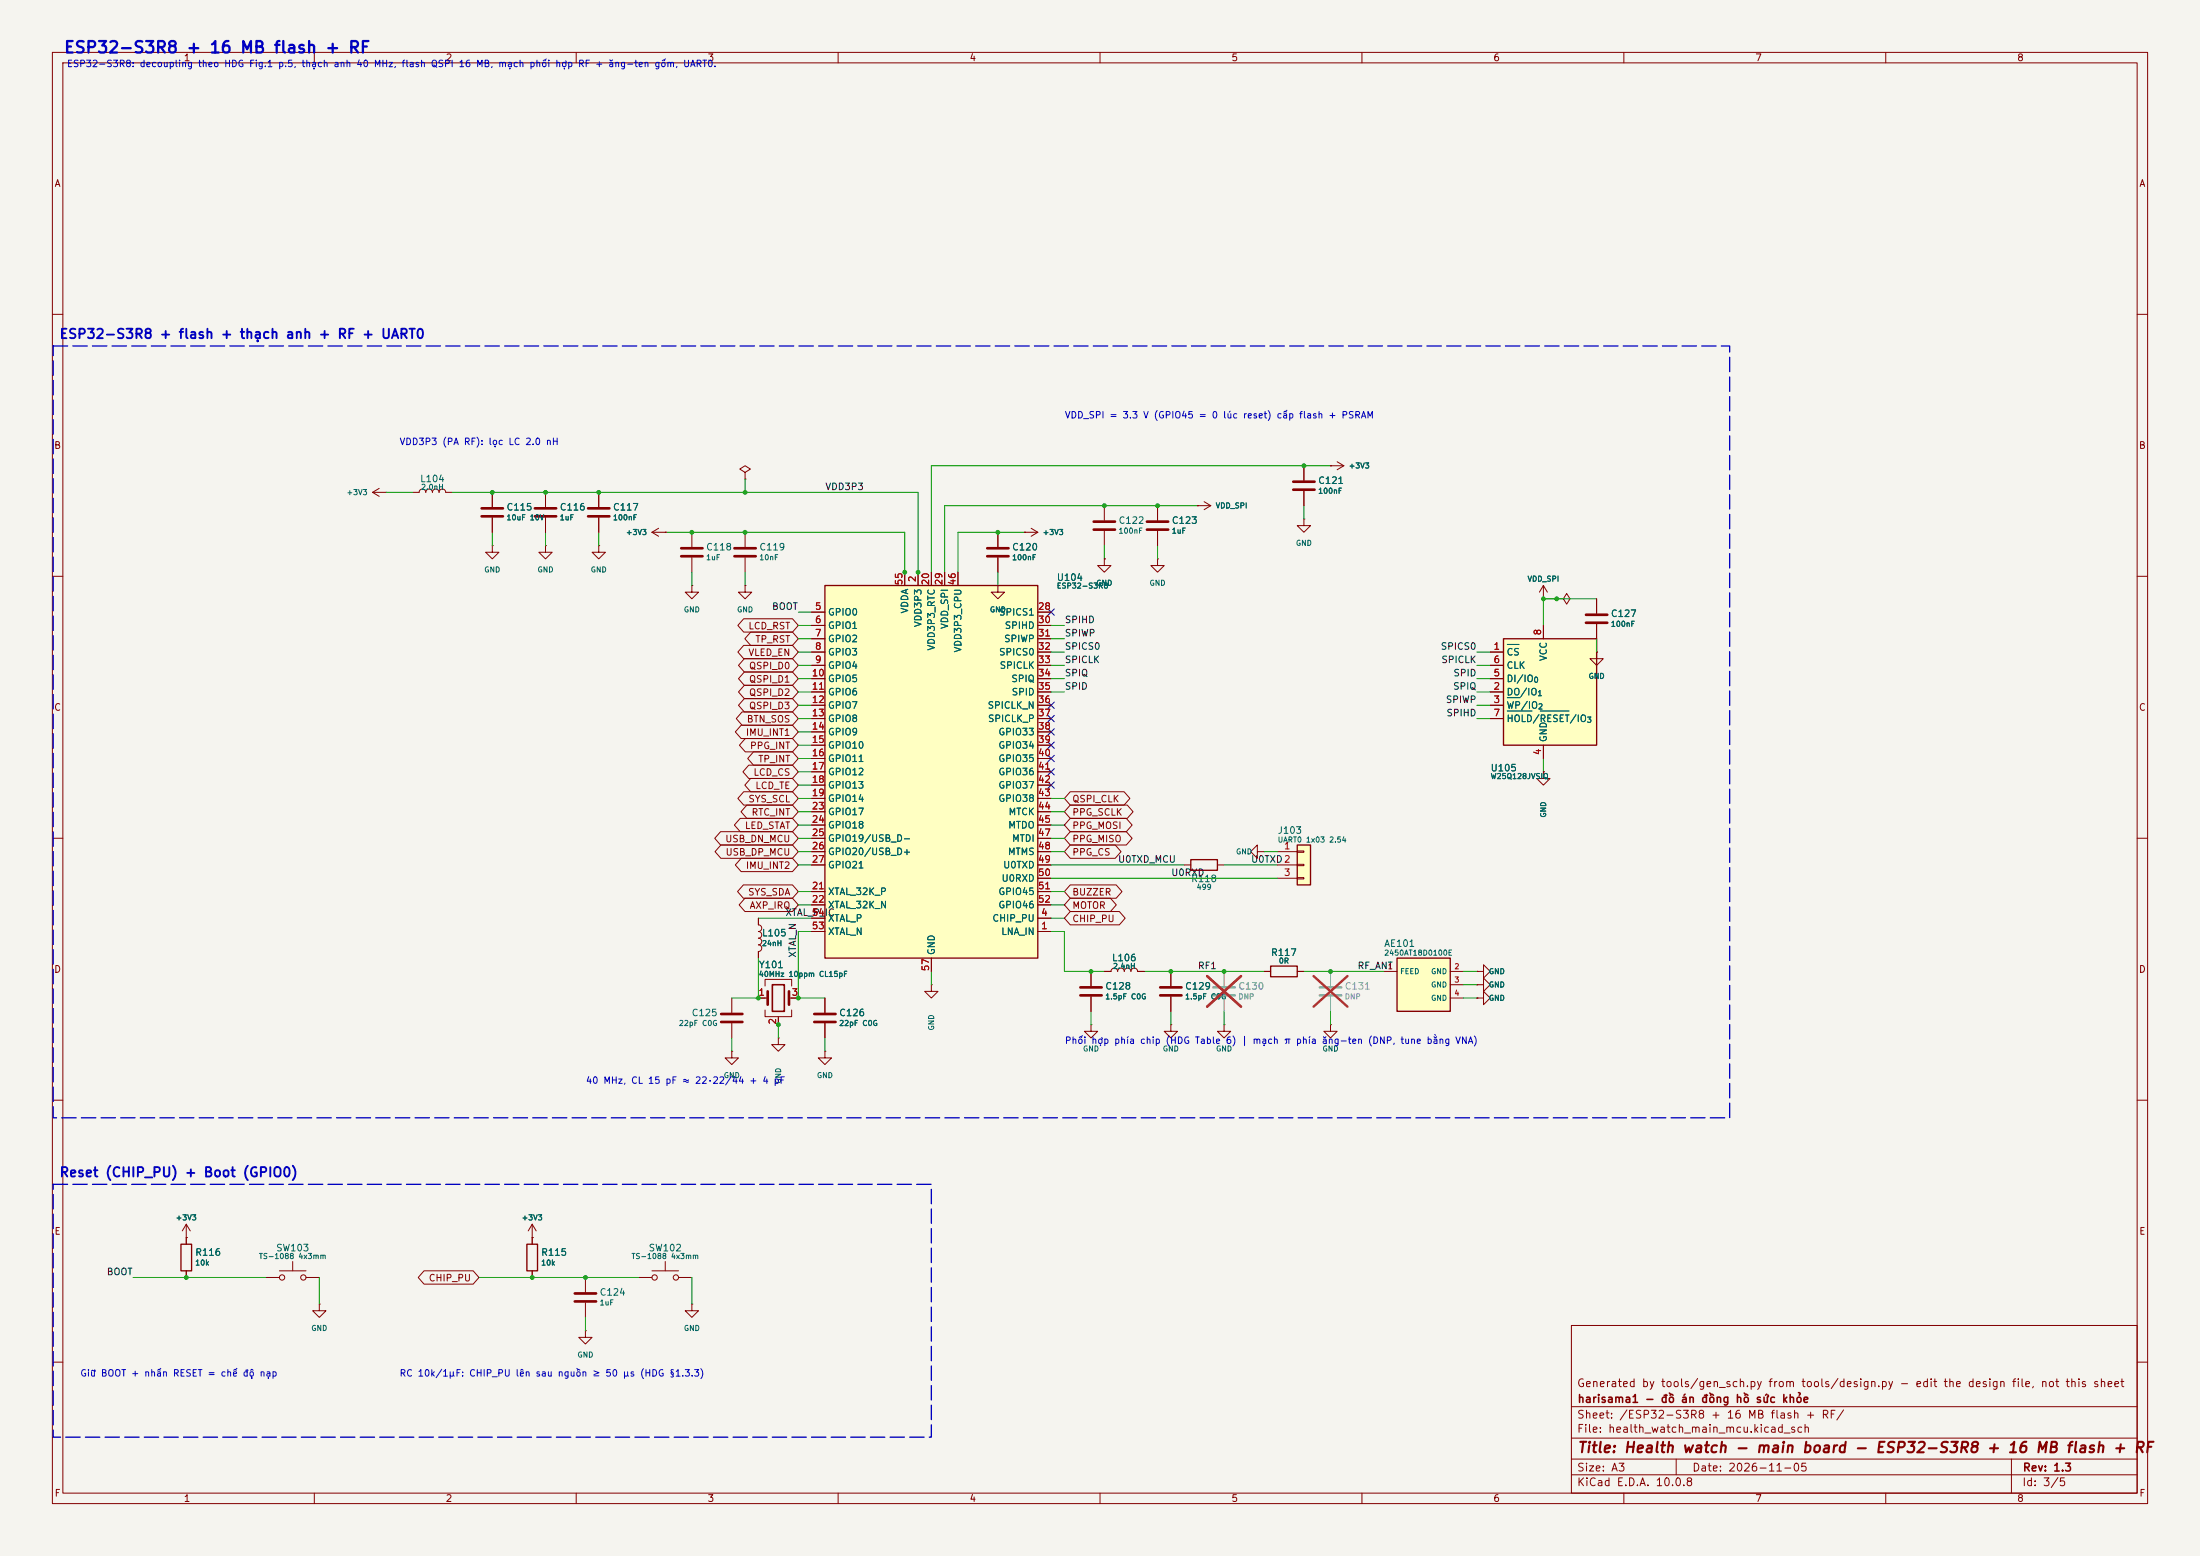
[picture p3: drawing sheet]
<svg xmlns="http://www.w3.org/2000/svg" width="420mm" height="297mm" viewBox="0 0 420 297" stroke-linecap="round" stroke-linejoin="round" font-family="sans-serif">
<path d="M0 0h420v297h-420z" fill="#f5f4ef" stroke="#f5f4ef" stroke-width=".19"/>
<g fill="none" stroke="#840000" stroke-width=".19">
<path d="M10 10h400v277h-400zM12 12h396v273h-396zM60 10v2M110 10v2M160 10v2M210 10v2M260 10v2M310 10v2M360 10v2M10 60h2M408 60h2M210.8 96.5v2.8"/>
<path d="M221 96.5v2.8M228.6 96.5h.1M228.6 96.5h2.5M229.9 95.8l1.2 .7M231.1 96.5l-1.2 .8M248.9 99.1v1.2h1.3l-1.3 1.3-1.3-1.3h1.3M248.9 99.1h.1M248.9 88.9v2.8M248.9 93.7v2.8M254 88.9h.1M254 88.9h2.5M255.3 88.1l1.2 .8"/>
<path d="M256.5 88.9l-1.2 .8M10 110h2M210.8 106.7v1.3h1.3l-1.3 1.2-1.3-1.2h1.3M210.8 106.7h.1M210.8 101.3v2.8M221 106.7v1.3h1.2l-1.2 1.2-1.3-1.2h1.3M221 106.7h.1M221 101.3v2.8M294.6 114.3h.1M294.6 111.8l-.7 1.2M294.6 111.8l.8 1.2M294.6 111.8v2.5"/>
<path d="M297.2 114.3h1.2l.7-1 .6 1-.6 1-.7-1M297.2 114.3h.1M304.8 114.3v2.8M304.8 119.1v2.8M408 110h2M10 160h2M294.6 147.3v1.3h1.3l-1.3 1.3-1.2-1.3h1.2M294.6 147.3h.1M408 160h2M226.1 165.1h1.2M232.4 165.1h1.3M240 162.6v-1.3l-1.2 1.3 1.2 1.2v-1.2h1.3"/>
<path d="M241.3 162.6h.1M223.5 185.4v2.8M223.5 190.2v2.8M241.3 185.4h1.3M247.6 185.4h1.3M281.9 188h1.3v-1.3l1.3 1.3-1.3 1.2v-1.2M281.9 188h.1M281.9 190.5h1.3v-1.3l1.3 1.3-1.3 1.3v-1.3M281.9 190.5h.1M281.9 185.4h1.3v-1.2l1.3 1.2-1.3 1.3v-1.3M281.9 185.4h.1M10 210h2"/>
<path d="M408 210h2M35.6 236.2h.1M35.6 233.7v3.8M35.6 233.7l-.8 1.2M35.6 233.7l.7 1.2M101.6 236.2h.1M101.6 233.7l-.8 1.2M101.6 233.7l.8 1.2M101.6 233.7v3.8M35.6 242.6v1.2M50.8 243.8h2.5M53.3 242.6h5.1"/>
<path d="M55.9 240.8v1.8M58.4 243.8h2.6M61 248.9v1.3h1.2l-1.2 1.3-1.3-1.3h1.3M61 248.9h.1M101.6 242.6v1.2M111.8 254v1.3h1.2l-1.2 1.2-1.3-1.2h1.3M111.8 254h.1M111.8 243.8v2.8M111.8 248.7v2.8M121.9 243.8h2.6M124.5 242.6h5M127 240.8v1.8"/>
<path d="M129.5 243.8h2.6M132.1 248.9v1.3h1.2l-1.2 1.3-1.3-1.3h1.3M132.1 248.9h.1M300 253h108v32h-108zM10 260h2M300 278.5h108M300 274.5h108M300 268.5h108M320 278.5v3M384 278.5v6.5M408 260h2M60 285v2"/>
<path d="M110 285v2M160 285v2M210 285v2M260 285v2M300 281.5h108M310 285v2M360 285v2"/>
<circle cx="53.8" cy="243.8" r=".51"/>
<circle cx="57.9" cy="243.8" r=".51"/>
<circle cx="125" cy="243.8" r=".51"/>
<circle cx="129" cy="243.8" r=".51"/>
</g>
<path d="M208.8 99.6h4.1M218.9 99.6h4.1M246.9 91.9h4.1M246.9 93.5h4.1M208.8 101.1h4.1M218.9 101.1h4.1M302.8 117.3h4M302.8 118.9h4M221.5 188.5h4.1M221.5 190h4.1M109.7 246.9h4.1M109.7 248.4h4.1" fill="none" stroke="#840000" stroke-width=".51"/>
<path d="M227.3 164.1h5.1v2h-5.1zM242.6 184.4h5v2h-5zM34.5 237.5h2.1v5.1h-2.1zM100.6 237.5h2v5.1h-2z" fill="none" stroke="#840000" stroke-width=".25"/>
<path d="M252 188.5h4M252 190h4" fill="none" stroke="#9c9b98" stroke-width=".51"/>
<path d="M254 185.4v2.8M254 190.2v2.8" fill="none" stroke="#9c9b98" stroke-width=".19"/>
<path d="M250.8 186.3l6.4 5.9M257.2 186.3l-6.4 5.9" fill="none" stroke="#e12e31" stroke-width=".46"/>
<path d="M287 121.9h17.8v20.3h-17.8z" fill="#ffffc2"/>
<path d="M287 121.9h17.8v20.3h-17.8z" fill="none" stroke="#840000" stroke-width=".25"/>
<g fill="none" stroke="#840000" stroke-width=".19">
<path d="M94 94v2.8M94 98.8v2.8M104.1 104.1v1.3h1.3l-1.3 1.3-1.2-1.3h1.2M104.1 104.1h.1M142.2 111.8v1.2h1.3l-1.3 1.3-1.2-1.3h1.2M142.2 111.8h.1M294.6 119.4v2.5M284.5 124.5h2.5M284.5 132.1h2.5M284.5 134.6h2.5M284.5 129.5h2.5M284.5 127h2.5"/>
<path d="M284.5 137.2h2.5M294.6 142.2v2.6M144.8 190.5h1.8M146 188.2v-1.3h5.1v1.3M146 192.8v1.3h5.1v-1.3M148.6 194.1v1.5M150.6 190.5h1.8M208.3 195.6v1.3h1.2l-1.2 1.2-1.3-1.2h1.3M208.3 195.6h.1M208.3 185.4v2.8M208.3 190.2v2.8M210.8 185.4h1.3a.64 .64 0 0 1 .6-.6 .64 .64 0 0 1 .7 .6 .64 .64 0 0 1 .6-.6 .64 .64 0 0 1 .6 .6 .64 .64 0 0 1 .7-.6 .64 .64 0 0 1 .6 .6 .64 .64 0 0 1 .6-.6 .64 .64 0 0 1 .7 .6h1.2"/>
<path d="M223.5 195.6v1.3h1.3l-1.3 1.2-1.3-1.2h1.3M223.5 195.6h.1M139.7 200.7v1.2h1.3l-1.3 1.3-1.3-1.3h1.3M139.7 200.7h.1M157.5 200.7v1.2h1.2l-1.2 1.3-1.3-1.3h1.3M157.5 200.7h.1"/>
</g>
<path d="M287.8 123h2.2M287.8 133.2h2.4M287.8 135.7h4.7M294 135.7h5.5" fill="none" stroke="#006464" stroke-width=".19"/>
<path d="M91.9 97h4.1M91.9 98.6h4.1M146.6 189.2v2.6M150.6 189.2v2.6M206.2 188.5h4.1M206.2 190h4.1" fill="none" stroke="#840000" stroke-width=".51"/>
<path d="M147.4 188h2.3v5h-2.3z" fill="none" stroke="#840000" stroke-width=".3"/>
<path d="M157.5 111.8h40.6v71.1h-40.6z" fill="#ffffc2"/>
<path d="M157.5 111.8h40.6v71.1h-40.6z" fill="none" stroke="#840000" stroke-width=".25"/>
<g fill="none" stroke="#840000" stroke-width=".19">
<path d="M104.1 94v2.8M104.1 98.8v2.8M114.3 94v2.8M114.3 98.8v2.8M94 104.1v1.3h1.2l-1.2 1.3-1.3-1.3h1.3M94 104.1h.1M114.3 104.1v1.3h1.3l-1.3 1.3-1.3-1.3h1.3M114.3 104.1h.1M124.5 101.6l1.2 .8M124.5 101.6h2.5M125.7 100.8l-1.2 .8M127 101.6h.1"/>
<path d="M132.1 111.8v1.2h1.2l-1.2 1.3-1.3-1.3h1.3M132.1 111.8h.1M132.1 101.6v2.8M132.1 106.4v2.8M154.9 116.8h2.6M154.9 119.4h2.6M172.7 109.2v2.6M175.3 109.2v2.6M177.8 109.2v2.6M180.3 109.2v2.6M182.9 109.2v2.6M190.5 111.8v1.2h1.3l-1.3 1.3-1.3-1.3h1.3"/>
<path d="M190.5 111.8h.1M198.1 116.8h2.6M198.1 119.4h2.6M154.9 134.6h2.6M154.9 121.9h2.6M154.9 124.5h2.6M154.9 127h2.6M154.9 129.5h2.6M154.9 132.1h2.6M154.9 137.2h2.6M154.9 139.7h2.6M198.1 134.6h2.6"/>
<path d="M198.1 121.9h2.6M198.1 124.5h2.6M198.1 127h2.6M198.1 129.5h2.6M198.1 132.1h2.6M198.1 137.2h2.6M198.1 139.7h2.6M304.8 124.5v1.2h1.3l-1.3 1.3-1.3-1.3h1.3M304.8 124.5h.1M154.9 157.5h2.6M154.9 142.2h2.6M154.9 144.8h2.6"/>
<path d="M154.9 147.3h2.6M154.9 149.9h2.6M154.9 152.4h2.6M154.9 154.9h2.6M198.1 157.5h2.6M198.1 142.2h2.6M198.1 144.8h2.6M198.1 147.3h2.6M198.1 149.9h2.6M198.1 152.4h2.6M198.1 154.9h2.6M144.8 175.3v1.2a.64 .64 0 0 1 .6 .7 .64 .64 0 0 1-.6 .6"/>
<path d="M144.8 177.8a.64 .64 0 0 1 .6 .6 .64 .64 0 0 1-.6 .7 .64 .64 0 0 1 .6 .6 .64 .64 0 0 1-.6 .6 .64 .64 0 0 1 .6 .7 .64 .64 0 0 1-.6 .6v1.3M154.9 170.2h2.6M154.9 177.8h2.6M154.9 175.3h2.6M154.9 172.7h2.6M154.9 160h2.6M154.9 162.6h2.6M154.9 165.1h2.6M198.1 170.2h2.6M198.1 177.8h2.6M198.1 175.3h2.6M198.1 172.7h2.6"/>
<path d="M198.1 160h2.6M198.1 162.6h2.6M198.1 165.1h2.6M198.1 167.6h2.6M139.7 190.5v2.8M139.7 195.3v2.8M148.6 198.1v1.3h1.3l-1.3 1.3-1.3-1.3h1.3M148.6 198.1h.1M177.8 188v1.2h1.3l-1.3 1.3-1.3-1.3h1.3M177.8 188h.1M177.8 182.9v2.5M233.7 195.6v1.3h1.2l-1.2 1.2-1.3-1.2h1.3"/>
<path d="M233.7 195.6h.1M254 195.6v1.3h1.3l-1.3 1.2-1.3-1.2h1.3M254 195.6h.1"/>
</g>
<path d="M102.1 97h4.1M102.1 98.6h4.1M112.3 97h4M112.3 98.6h4M130 104.6h4.1M130 106.2h4.1M137.7 193.5h4M137.7 195.1h4" fill="none" stroke="#840000" stroke-width=".51"/>
<path d="M231.6 188.5h4.1M231.6 190h4.1" fill="none" stroke="#9c9b98" stroke-width=".51"/>
<path d="M233.7 185.4v2.8M233.7 190.2v2.8" fill="none" stroke="#9c9b98" stroke-width=".19"/>
<path d="M230.4 186.3l6.5 5.9M236.9 186.3l-6.5 5.9" fill="none" stroke="#e12e31" stroke-width=".46"/>
<path d="M266.7 182.9h10.2v10.1h-10.2z" fill="#ffffc2"/>
<path d="M266.7 182.9h10.2v10.1h-10.2z" fill="none" stroke="#840000" stroke-width=".25"/>
<g fill="none" stroke="#840000" stroke-width=".19">
<path d="M78.7 94h1.3a.64 .64 0 0 1 .6-.7 .64 .64 0 0 1 .7 .7 .64 .64 0 0 1 .6-.7 .64 .64 0 0 1 .6 .7 .64 .64 0 0 1 .7-.7 .64 .64 0 0 1 .6 .7 .64 .64 0 0 1 .7-.7 .64 .64 0 0 1 .6 .7h1.3M142.2 90.2l1.1-.7-1.1-.6-1 .6 1 .7v1.2M142.2 91.4h.1M142.2 101.6v2.8M142.2 106.4v2.8M190.5 101.6v2.8M190.5 106.4v2.8M157.5 190.5v2.8M157.5 195.3v2.8M264.2 185.4h2.5M276.9 185.4h2.5M276.9 188h2.5"/>
<path d="M276.9 190.5h2.5"/>
</g>
<path d="M140.2 104.6h4.1M140.2 106.2h4.1M188.5 104.6h4M188.5 106.2h4M155.4 193.5h4.1M155.4 195.1h4.1" fill="none" stroke="#840000" stroke-width=".51"/>
<path d="M247.6 161.3h2.6v7.6h-2.6z" fill="#ffffc2"/>
<path d="M247.6 161.3h2.6v7.6h-2.6z" fill="none" stroke="#840000" stroke-width=".25"/>
<g fill="none" stroke="#840000" stroke-width=".19">
<path d="M71.1 94l1.3 .7M71.1 94h2.6M72.4 93.2l-1.3 .8M73.7 94h.1M94 94v2.8M94 98.8v2.8M104.1 94v2.8M104.1 98.8v2.8M114.3 94v2.8M114.3 98.8v2.8M221 96.5v2.8M228.6 96.5h.1"/>
<path d="M248.9 88.9v2.8M248.9 93.7v2.8M254 88.9h.1M127 101.6h.1M142 118.1h9.3l1.1 1.3-1.1 1.3h-9.3l-1.1-1.3zM154.9 116.8h2.6M154.9 119.4h2.6M172.7 109.2v2.6M175.3 109.2v2.6M177.8 109.2v2.6M180.3 109.2v2.6M182.9 109.2v2.6"/>
<path d="M190.5 111.8h.1M190.5 101.6v2.8M190.5 106.4v2.8M195.6 101.6h.1M195.6 101.6h2.5M196.8 100.8l1.3 .8M198.1 101.6l-1.3 .8M198.1 116.8h2.6M198.1 119.4h2.6M210.8 106.7h.1M221 101.3v2.8M294.6 114.3h.1"/>
<path d="M294.6 119.4v2.5M297.2 114.3h.1M304.8 114.3v2.8M304.8 119.1v2.8M141.5 138.4h9.8l1.1 1.3-1.1 1.3h-9.8l-1.1-1.3zM141.7 135.9h9.6l1.1 1.3-1.1 1.2h-9.6l-1.1-1.2zM142 123.2h9.3l1.1 1.3-1.1 1.2h-9.3l-1.1-1.2zM142.1 125.7h9.2l1.1 1.3-1.1 1.3h-9.2l-1.1-1.3zM142.1 128.3h9.2l1.1 1.2-1.1 1.3h-9.2l-1.1-1.3zM142.1 130.8h9.2l1.1 1.3-1.1 1.3h-9.2l-1.1-1.3zM142.1 133.3h9.2l1.1 1.3-1.1 1.3h-9.2l-1.1-1.3zM143.3 120.6h8l1.1 1.3-1.1 1.3h-8l-1.1-1.3z"/>
<path d="M154.9 134.6h2.6M154.9 121.9h2.6M154.9 124.5h2.6M154.9 127h2.6M154.9 129.5h2.6M154.9 132.1h2.6M154.9 137.2h2.6M154.9 139.7h2.6M198.1 134.6h2.6M198.1 121.9h2.6M198.1 124.5h2.6M198.1 127h2.6"/>
<path d="M198.1 129.5h2.6M198.1 132.1h2.6M198.1 137.2h2.6M198.1 139.7h2.6M284.5 134.6h2.5M284.5 124.5h2.5M284.5 127h2.5M284.5 129.5h2.5M284.5 132.1h2.5M284.5 137.2h2.5M304.8 124.5h.1M137.6 158.7h13.7l1.1 1.3-1.1 1.3h-13.7l-1.2-1.3z"/>
<path d="M141.3 156.2h10l1.1 1.3-1.1 1.3h-10l-1.1-1.3zM142 151.1h9.3l1.1 1.3-1.1 1.3h-9.3l-1.1-1.3zM142.3 141h9l1.1 1.2-1.1 1.3h-9l-1.1-1.3zM142.6 153.7h8.7l1.1 1.2-1.1 1.3h-8.7l-1.1-1.3zM142.9 146h8.4l1.1 1.3-1.1 1.3h-8.4l-1.1-1.3zM143.3 148.6h8l1.1 1.3-1.1 1.2h-8l-1.1-1.2zM143.8 143.5h7.5l1.1 1.3-1.1 1.3h-7.5l-1.1-1.3zM154.9 157.5h2.6M154.9 142.2h2.6M154.9 144.8h2.6M154.9 147.3h2.6M154.9 149.9h2.6"/>
<path d="M154.9 152.4h2.6M154.9 154.9h2.6M198.1 157.5h2.6M198.1 142.2h2.6M198.1 144.8h2.6M198.1 147.3h2.6M198.1 149.9h2.6M198.1 152.4h2.6M198.1 154.9h2.6M204.3 158.7h10.7l1.1 1.3-1.1 1.3h-10.7l-1.1-1.3zM204.3 156.2h10.7l1.1 1.3-1.1 1.3h-10.7l-1.1-1.3zM204.3 151.1h10.3l1.1 1.3-1.1 1.3h-10.3l-1.1-1.3z"/>
<path d="M204.3 153.7h10.9l1.1 1.2-1.1 1.3h-10.9l-1.1-1.3zM294.6 147.3h.1M294.6 142.2v2.6M137.6 161.3h13.7l1.1 1.3-1.1 1.2h-13.7l-1.1-1.2zM141.5 163.8h9.8l1.1 1.3-1.1 1.3h-9.8l-1.1-1.3zM141.9 168.9h9.4l1.1 1.3-1.1 1.3h-9.4l-1.1-1.3zM142.2 171.4h9.1l1.1 1.3-1.1 1.3h-9.1l-1.1-1.3zM144.8 175.3v1.2M154.9 162.6h2.6M154.9 165.1h2.6M154.9 170.2h2.6M154.9 177.8h2.6"/>
<path d="M154.9 175.3h2.6M154.9 172.7h2.6M154.9 160h2.6M198.1 162.6h2.6M198.1 165.1h2.6M198.1 167.6h2.6M198.1 170.2h2.6M198.1 177.8h2.6M198.1 175.3h2.6M198.1 172.7h2.6M198.1 160h2.6M204.3 174h9.4l1.1 1.3-1.1 1.2h-9.4l-1.1-1.2z"/>
<path d="M204.3 161.3h8.6l1.1 1.3-1.1 1.2h-8.6l-1.1-1.2zM204.3 171.4h7.7l1.1 1.3-1.1 1.3h-7.7l-1.1-1.3zM204.3 168.9h8.8l1.1 1.3-1.1 1.3h-8.8l-1.1-1.3zM243.8 162.6h3.8M243.8 165.1h3.8M243.8 167.6h3.8M247.6 162.4h1.3v.3h-1.3zM247.6 165h1.3v.2h-1.3zM247.6 167.5h1.3v.3h-1.3zM144.8 181.6v1.3M144.8 190.5h1.2M148.6 194.3v1.3"/>
<path d="M151.1 190.5h1.3M157.5 190.5v2.8M157.5 195.3v2.8M177.8 182.9v2.5M208.3 185.4v2.8M208.3 190.2v2.8M210.8 185.4h1.3M217.2 185.4h1.2M223.5 185.4v2.8M223.5 190.2v2.8M241.3 185.4h1.3M247.6 185.4h1.3"/>
<path d="M281.9 185.4h.1M281.9 188h.1M281.9 190.5h.1M35.6 236.2h.1M35.6 236.2v1.3M101.6 236.2h.1M101.6 236.2v1.3M35.6 242.6v1.2M81 242.6h9.3l1.1 1.2-1.1 1.3h-9.3l-1.2-1.3zM101.6 242.6v1.2"/>
</g>
<g fill="none" stroke="#009600" stroke-width=".19">
<path d="M73.7 94h5M86.4 94h88.9v15.2M142.2 91.4v2.6M228.6 96.5h-48.3v12.7M248.9 96.5v2.6M254 88.9h-76.2v20.3M94 101.6v2.5M104.1 101.6v2.5M114.3 101.6v2.5M127 101.6h45.7v7.6M132.1 109.2v2.6M142.2 109.2v2.6"/>
<path d="M152.4 119.4h2.5M152.4 116.8h2.5M190.5 109.2v2.6M195.6 101.6h-12.7v7.6M200.7 119.4h2.5M210.8 104.1v2.6M221 104.1v2.6M304.8 114.3h-10.2v5.1M152.4 132.1h2.5M152.4 121.9h2.5M152.4 124.5h2.5M152.4 127h2.5"/>
<path d="M152.4 129.5h2.5M152.4 134.6h2.5M152.4 137.2h2.5M152.4 139.7h2.5M200.7 132.1h2.5M200.7 121.9h2.5M200.7 124.5h2.5M200.7 127h2.5M200.7 129.5h2.5M281.9 132.1h2.6M281.9 124.5h2.6M281.9 127h2.6"/>
<path d="M281.9 129.5h2.6M281.9 134.6h2.6M281.9 137.2h2.6M304.8 121.9v2.6M152.4 157.5h2.5M152.4 154.9h2.5M152.4 152.4h2.5M152.4 142.2h2.5M152.4 144.8h2.5M152.4 147.3h2.5M152.4 149.9h2.5M200.7 157.5h2.5"/>
<path d="M200.7 154.9h2.5M200.7 152.4h2.5M294.6 144.8v2.5M144.8 175.3h10.1M152.4 165.1h2.5M152.4 160h2.5M152.4 162.6h2.5M152.4 170.2h2.5M152.4 172.7h2.5M154.9 177.8h-2.5v12.7h5.1M200.7 177.8h2.5v7.6h7.6M200.7 167.6h43.1"/>
<path d="M200.7 165.1h25.4M200.7 160h2.5M200.7 162.6h2.5M200.7 170.2h2.5M200.7 172.7h2.5M200.7 175.3h2.5M233.7 165.1h10.1M241.3 162.6h2.5M139.7 198.1v2.6M144.8 182.9v7.6h-5.1M148.6 195.6v2.5M157.5 198.1v2.6"/>
<path d="M177.8 185.4v2.6M208.3 193v2.6M218.4 185.4h22.9M223.5 193v2.6M233.7 193v2.6M248.9 185.4h15.3M254 193v2.6M279.4 185.4h2.5M279.4 188h2.5M279.4 190.5h2.5M25.4 243.8h25.4M61 243.8v5.1"/>
<path d="M91.4 243.8h30.5M111.8 251.5v2.5M132.1 243.8v5.1"/>
</g>
<g fill="none" stroke="#000084" stroke-width=".19">
<path d="M200.1 116.2l1.2 1.2M201.3 116.2l-1.2 1.2M200.1 134l1.2 1.2M200.1 136.6l1.2 1.2M200.1 139.1l1.2 1.2M201.3 134l-1.2 1.2M201.3 136.6l-1.2 1.2M201.3 139.1l-1.2 1.2M200.1 141.6l1.2 1.2M200.1 144.2l1.2 1.2M200.1 149.3l1.2 1.2M200.1 146.7l1.2 1.2"/>
<path d="M201.3 141.6l-1.2 1.2M201.3 144.2l-1.2 1.2M201.3 149.3l-1.2 1.2M201.3 146.7l-1.2 1.2"/>
</g>
<path d="M10.2 66h320v147.4h-320zM10.2 226.1h167.6v48.2h-167.6z" fill="none" stroke="#0000c2" stroke-width=".25" stroke-dasharray="2.7 1"/>
<path d="M233.7 185.4v2.8M233.7 190.2v2.8" fill="none" stroke="#9c9b98" stroke-width=".19"/>
<path d="M230.4 186.3l6.5 5.9M236.9 186.3l-6.5 5.9" fill="none" stroke="#e12e31" stroke-width=".46"/>
<path d="M287.8 123h2.2M287.8 133.2h2.4M287.8 135.7h4.7M294 135.7h5.5" fill="none" stroke="#006464" stroke-width=".19"/>
<g fill="#009600">
<circle cx="132.1" cy="101.6" r=".46"/>
<circle cx="114.3" cy="94" r=".46"/>
<circle cx="104.1" cy="94" r=".46"/>
<circle cx="142.2" cy="101.6" r=".46"/>
<circle cx="142.2" cy="94" r=".46"/>
<circle cx="94" cy="94" r=".46"/>
<circle cx="101.6" cy="243.8" r=".46"/>
<circle cx="111.8" cy="243.8" r=".46"/>
<circle cx="35.6" cy="243.8" r=".46"/>
<circle cx="152.4" cy="190.5" r=".46"/>
<circle cx="144.8" cy="190.5" r=".46"/>
<circle cx="148.6" cy="195.6" r=".46"/>
<circle cx="175.3" cy="109.2" r=".46"/>
<circle cx="190.5" cy="101.6" r=".46"/>
<circle cx="172.7" cy="109.2" r=".46"/>
<circle cx="208.3" cy="185.4" r=".46"/>
<circle cx="223.5" cy="185.4" r=".46"/>
<circle cx="233.7" cy="185.4" r=".46"/>
<circle cx="254" cy="185.4" r=".46"/>
<circle cx="294.6" cy="114.3" r=".46"/>
<circle cx="297.2" cy="114.3" r=".46"/>
<circle cx="221" cy="96.5" r=".46"/>
<circle cx="210.8" cy="96.5" r=".46"/>
<circle cx="248.9" cy="88.9" r=".46"/>
</g>
<text font-size="2.2" fill="#0000c2" x="12.1" y="10.7">ESP32-S3R8 + 16 MB flash + RF</text>
<text font-size="2" fill="#840000" x="301" y="277.8">Title: Health watch - main board - ESP32-S3R8 + 16 MB flash + RF</text>
<g font-size="1.8" fill="#0000c2">
<text x="11.2" y="65.1">ESP32-S3R8 + flash + thạch anh + RF + UART0</text>
<text x="11.2" y="225.1">Reset (CHIP_PU) + Boot (GPIO0)</text>
</g>
<g font-size="1.5" fill="#840000">
<text x="300.9" y="265.1">Generated by tools/gen_sch.py from tools/design.py - edit the design file, not this sheet</text>
<text x="301" y="268.1">harisama1 - đồ án đồng hồ sức khỏe</text>
<text x="300.9" y="273.8">File: health_watch_main_mcu.kicad_sch</text>
<text x="300.9" y="271.1">Sheet: /ESP32-S3R8 + 16 MB flash + RF/</text>
<text x="300.9" y="281.2">Size: A3</text>
<text x="322.9" y="281.2">Date: 2026-11-05</text>
<text x="386" y="281.2">Rev: 1.3</text>
<text x="300.9" y="284">KiCad E.D.A. 10.0.8</text>
<text x="385.9" y="284">Id: 3/5</text>
</g>
<g font-size="1.3" fill="#840000">
<text x="35" y="12">1</text>
<text x="85" y="12">2</text>
<text x="135" y="12">3</text>
<text x="185" y="12">4</text>
<text x="235" y="12">5</text>
<text x="285" y="12">6</text>
<text x="335" y="12">7</text>
<text x="385" y="12">8</text>
<text x="10.3" y="36">A</text>
<text x="408.3" y="36">A</text>
<text x="10.2" y="86">B</text>
<text x="408.2" y="86">B</text>
<text x="142.8" y="125.5">VLED_EN</text>
<text x="142.8" y="120.4">LCD_RST</text>
<text x="144.1" y="123">TP_RST</text>
<text x="142.9" y="128.1">QSPI_D0</text>
<text x="142.9" y="130.6">QSPI_D1</text>
<text x="10.2" y="136">C</text>
<text x="142.9" y="133.1">QSPI_D2</text>
<text x="142.9" y="135.7">QSPI_D3</text>
<text x="408.2" y="136">C</text>
<text x="142.3" y="140.8">IMU_INT1</text>
<text x="142.5" y="138.2">BTN_SOS</text>
<text x="143.1" y="143.3">PPG_INT</text>
<text x="143.7" y="148.4">LCD_CS</text>
<text x="144.6" y="145.8">TP_INT</text>
<text x="142.8" y="153.5">SYS_SCL</text>
<text x="143.4" y="156">RTC_INT</text>
<text x="144.1" y="150.9">LCD_TE</text>
<text x="204.6" y="153.5">QSPI_CLK</text>
<text x="204.6" y="156">PPG_SCLK</text>
<text x="138.3" y="161.1">USB_DN_MCU</text>
<text x="142.1" y="158.5">LED_STAT</text>
<text x="204.6" y="161.1">PPG_MISO</text>
<text x="204.6" y="158.5">PPG_MOSI</text>
<text x="138.4" y="163.6">USB_DP_MCU</text>
<text x="142.3" y="166.2">IMU_INT2</text>
<text x="204.6" y="163.6">PPG_CS</text>
<text x="142.7" y="171.2">SYS_SDA</text>
<text x="143" y="173.8">AXP_IRQ</text>
<text x="204.6" y="173.8">MOTOR</text>
<text x="204.6" y="171.2">BUZZER</text>
<text x="204.6" y="176.3">CHIP_PU</text>
<text x="10.2" y="186">D</text>
<text x="408.2" y="186">D</text>
<text x="10.3" y="236">E</text>
<text x="408.3" y="236">E</text>
<text x="81.7" y="244.9">CHIP_PU</text>
<text x="10.3" y="286">F</text>
<text x="35" y="287">1</text>
<text x="85" y="287">2</text>
<text x="135" y="287">3</text>
<text x="185" y="287">4</text>
<text x="235" y="287">5</text>
<text x="285" y="287">6</text>
<text x="335" y="287">7</text>
<text x="385" y="287">8</text>
<text x="408.3" y="286">F</text>
</g>
<g font-size="1.3" fill="#0000c2">
<text x="12.7" y="13.1">ESP32-S3R8: decoupling theo HDG Fig.1 p.5, thạch anh 40 MHz, flash QSPI 16 MB, mạch phối hợp RF + ăng-ten gốm, UART0.</text>
<text x="203.2" y="80.2">VDD_SPI = 3.3 V (GPIO45 = 0 lúc reset) cấp flash + PSRAM</text>
<text x="76.2" y="85.2">VDD3P3 (PA RF): lọc LC 2.0 nH</text>
<text x="203.2" y="199.5">Phối hợp phía chip (HDG Table 6) | mạch π phía ăng-ten (DNP, tune bằng VNA)</text>
<text x="111.7" y="207.2">40 MHz, CL 15 pF ≈ 22·22/44 + 4 pF</text>
<text x="15.2" y="263">Giữ BOOT + nhấn RESET = chế độ nạp</text>
<text x="76.2" y="263">RC 10k/1µF: CHIP_PU lên sau nguồn ≥ 50 µs (HDG §1.3.3)</text>
</g>
<g font-size="1.3" fill="#006464">
<text x="80.1" y="92.3">L104</text>
<text x="251.5" y="92.7">C121</text>
<text x="96.6" y="97.8">C115</text>
<text x="106.8" y="97.8">C116</text>
<text x="116.9" y="97.8">C117</text>
<text x="213.4" y="100.3">C122</text>
<text x="223.6" y="100.3">C123</text>
<text x="134.7" y="105.4">C118</text>
<text x="144.9" y="105.4">C119</text>
<text x="193.1" y="105.4">C120</text>
<text x="201.6" y="111.2">U104</text>
<text x="158" y="117.8">GPIO0</text>
<text x="173.7" y="117.2" transform="rotate(-90 173.7 117.2)">VDDA</text>
<text x="176.2" y="119.8" transform="rotate(-90 176.2 119.8)">VDD3P3</text>
<text x="190.6" y="117.8">SPICS1</text>
<text x="307.4" y="118.1">C127</text>
<text x="158" y="120.3">GPIO1</text>
<text x="158" y="122.9">GPIO2</text>
<text x="158" y="125.4">GPIO3</text>
<text x="178.8" y="124.3" transform="rotate(-90 178.8 124.3)">VDD3P3_RTC</text>
<text x="181.3" y="120.2" transform="rotate(-90 181.3 120.2)">VDD_SPI</text>
<text x="183.8" y="124.7" transform="rotate(-90 183.8 124.7)">VDD3P3_CPU</text>
<text x="190.6" y="125.4">SPICS0</text>
<text x="191.6" y="122.9">SPIWP</text>
<text x="191.7" y="120.3">SPIHD</text>
<text x="287.5" y="125.4">CS</text>
<text x="158" y="128">GPIO4</text>
<text x="158" y="130.5">GPIO5</text>
<text x="190.7" y="128">SPICLK</text>
<text x="193" y="130.5">SPIQ</text>
<text x="287.5" y="130.5">DI/IO</text>
<text x="287.5" y="128">CLK</text>
<text x="295.6" y="126.3" transform="rotate(-90 295.6 126.3)">VCC</text>
<text x="158" y="133">GPIO6</text>
<text x="158" y="135.6">GPIO7</text>
<text x="188.4" y="135.6">SPICLK_N</text>
<text x="193" y="133">SPID</text>
<text x="287.5" y="133">DO/IO</text>
<text x="287.5" y="135.6">WP/IO</text>
<text x="158" y="138.1">GPIO8</text>
<text x="158" y="140.7">GPIO9</text>
<text x="158" y="143.2">GPIO10</text>
<text x="188.5" y="138.1">SPICLK_P</text>
<text x="190.5" y="140.7">GPIO33</text>
<text x="190.5" y="143.2">GPIO34</text>
<text x="287.5" y="138.1">HOLD/RESET/IO</text>
<text x="295.6" y="141.8" transform="rotate(-90 295.6 141.8)">GND</text>
<text x="158" y="145.7">GPIO11</text>
<text x="158" y="148.3">GPIO12</text>
<text x="190.5" y="145.7">GPIO35</text>
<text x="190.5" y="148.3">GPIO36</text>
<text x="284.5" y="147.5">U105</text>
<text x="158" y="150.8">GPIO13</text>
<text x="158" y="153.4">GPIO14</text>
<text x="158" y="155.9">GPIO17</text>
<text x="190.5" y="150.8">GPIO37</text>
<text x="190.5" y="153.4">GPIO38</text>
<text x="192.4" y="155.9">MTCK</text>
<text x="158" y="158.4">GPIO18</text>
<text x="158" y="161">GPIO19/USB_D-</text>
<text x="192.4" y="158.4">MTDO</text>
<text x="193.1" y="161">MTDI</text>
<text x="243.8" y="159.5">J103</text>
<text x="158" y="163.5">GPIO20/USB_D+</text>
<text x="158" y="166.1">GPIO21</text>
<text x="191.4" y="166.1">U0TXD</text>
<text x="192.3" y="163.5">MTMS</text>
<text x="158" y="171.1">XTAL_32K_P</text>
<text x="158" y="173.7">XTAL_32K_N</text>
<text x="190.5" y="171.1">GPIO45</text>
<text x="190.5" y="173.7">GPIO46</text>
<text x="191.1" y="168.6">U0RXD</text>
<text x="227.3" y="168.7">R118</text>
<text x="145.4" y="179">L105</text>
<text x="158" y="178.8">XTAL_N</text>
<text x="158" y="176.2">XTAL_P</text>
<text x="189.3" y="176.2">CHIP_PU</text>
<text x="191" y="178.8">LNA_IN</text>
<text x="144.8" y="185.1">Y101</text>
<text x="178.8" y="182.4" transform="rotate(-90 178.8 182.4)">GND</text>
<text x="212.2" y="183.8">L106</text>
<text x="242.5" y="182.8">R117</text>
<text x="264.1" y="181">AE101</text>
<text x="210.9" y="189.2">C128</text>
<text x="226.1" y="189.2">C129</text>
<text x="131.9" y="194.3">C125</text>
<text x="160.1" y="194.3">C126</text>
<text x="37.2" y="240">R116</text>
<text x="52.6" y="239.2">SW103</text>
<text x="103.2" y="240">R115</text>
<text x="123.7" y="239.2">SW102</text>
<text x="114.4" y="247.6">C124</text>
</g>
<g font-size="1.3" fill="#0f0f0f">
<text x="157.5" y="93.9">VDD3P3</text>
<text x="147.3" y="116.7">BOOT</text>
<text x="203.2" y="119.3">SPIHD</text>
<text x="203.2" y="124.3">SPICS0</text>
<text x="203.2" y="121.8">SPIWP</text>
<text x="274.9" y="124.3">SPICS0</text>
<text x="203.2" y="126.9">SPICLK</text>
<text x="203.2" y="129.4">SPIQ</text>
<text x="203.2" y="132">SPID</text>
<text x="275.1" y="126.9">SPICLK</text>
<text x="277.3" y="132">SPIQ</text>
<text x="277.4" y="129.4">SPID</text>
<text x="275.9" y="134.5">SPIWP</text>
<text x="276" y="137">SPIHD</text>
<text x="213.3" y="165">U0TXD_MCU</text>
<text x="223.5" y="167.5">U0RXD</text>
<text x="238.7" y="165">U0TXD2</text>
<text x="149.8" y="175.1">XTAL_P_IC</text>
<text x="152.3" y="182.9" transform="rotate(-90 152.3 182.9)">XTAL_N</text>
<text x="228.6" y="185.3">RF1</text>
<text x="259.1" y="185.3">RF_ANT</text>
<text x="20.3" y="243.7">BOOT</text>
</g>
<g font-size="1.3" fill="#a90000">
<text x="172.6" y="111.8" transform="rotate(-90 172.6 111.8)">55</text>
<text x="175.1" y="111.2" transform="rotate(-90 175.1 111.2)">2</text>
<text x="177.7" y="111.8" transform="rotate(-90 177.7 111.8)">20</text>
<text x="180.2" y="111.8" transform="rotate(-90 180.2 111.8)">29</text>
<text x="182.7" y="111.8" transform="rotate(-90 182.7 111.8)">46</text>
<text x="155.5" y="116.7">5</text>
<text x="155.5" y="119.2">6</text>
<text x="198.1" y="116.7">28</text>
<text x="198.1" y="119.2">30</text>
<text x="155.5" y="121.8">7</text>
<text x="155.5" y="124.3">8</text>
<text x="198.1" y="121.8">31</text>
<text x="198.1" y="124.3">32</text>
<text x="285" y="124.3">1</text>
<text x="294.5" y="121.4" transform="rotate(-90 294.5 121.4)">8</text>
<text x="154.9" y="129.4">10</text>
<text x="154.9" y="131.9">11</text>
<text x="155.5" y="126.9">9</text>
<text x="198.1" y="126.9">33</text>
<text x="198.1" y="129.4">34</text>
<text x="198.1" y="131.9">35</text>
<text x="285" y="131.9">2</text>
<text x="285" y="129.4">5</text>
<text x="285" y="126.9">6</text>
<text x="154.9" y="134.5">12</text>
<text x="154.9" y="137">13</text>
<text x="198.1" y="134.5">36</text>
<text x="198.1" y="137">37</text>
<text x="285" y="134.5">3</text>
<text x="285" y="137">7</text>
<text x="154.9" y="139.6">14</text>
<text x="154.9" y="142.1">15</text>
<text x="198.1" y="139.6">38</text>
<text x="198.1" y="142.1">39</text>
<text x="154.9" y="144.6">16</text>
<text x="154.9" y="147.2">17</text>
<text x="154.9" y="149.7">18</text>
<text x="198.1" y="144.6">40</text>
<text x="198.1" y="147.2">41</text>
<text x="198.1" y="149.7">42</text>
<text x="294.5" y="144.2" transform="rotate(-90 294.5 144.2)">4</text>
<text x="154.9" y="152.3">19</text>
<text x="154.9" y="154.8">23</text>
<text x="198.1" y="152.3">43</text>
<text x="198.1" y="154.8">44</text>
<text x="154.9" y="157.3">24</text>
<text x="154.9" y="159.9">25</text>
<text x="198.1" y="157.3">45</text>
<text x="198.1" y="159.9">47</text>
<text x="154.9" y="162.4">26</text>
<text x="154.9" y="165">27</text>
<text x="198.1" y="162.4">48</text>
<text x="198.1" y="165">49</text>
<text x="198.1" y="167.5">50</text>
<text x="245" y="162.4">1</text>
<text x="245" y="167.5">3</text>
<text x="154.9" y="170">21</text>
<text x="154.9" y="172.6">22</text>
<text x="198.1" y="170">51</text>
<text x="198.1" y="172.6">52</text>
<text x="154.9" y="177.7">53</text>
<text x="154.9" y="175.1">54</text>
<text x="198.7" y="177.7">1</text>
<text x="198.7" y="175.1">4</text>
<text x="177.7" y="185.5" transform="rotate(-90 177.7 185.5)">57</text>
<text x="144.7" y="190.4">1</text>
<text x="151" y="190.4">3</text>
<text x="148.5" y="195.7" transform="rotate(-90 148.5 195.7)">2</text>
</g>
<g font-size="1.3" fill="#939391">
<text x="236.3" y="189.2">C130</text>
<text x="256.6" y="189.2">C131</text>
</g>
<g font-size="1" fill="#006464">
<text x="257.4" y="89.7">+3V3</text>
<text x="66.1" y="94.7">+3V3</text>
<text x="80.3" y="93.7">2.0nH</text>
<text x="251.5" y="94.5">100nF</text>
<text x="96.6" y="99.5">10uF 10V</text>
<text x="106.8" y="99.5">1uF</text>
<text x="116.9" y="99.5">100nF</text>
<text x="232" y="97.3">VDD_SPI</text>
<text x="119.4" y="102.4">+3V3</text>
<text x="134.7" y="107.2">1uF</text>
<text x="144.9" y="107.2">10nF</text>
<text x="193.1" y="107.2">100nF</text>
<text x="199" y="102.4">+3V3</text>
<text x="213.4" y="102.1">100nF</text>
<text x="223.6" y="102.1">1uF</text>
<text x="247.3" y="104.4">GND</text>
<text x="92.4" y="109.5">GND</text>
<text x="102.5" y="109.5">GND</text>
<text x="112.7" y="109.5">GND</text>
<text x="201.6" y="112.6">ESP32-S3R8</text>
<text x="209.2" y="112">GND</text>
<text x="219.4" y="112">GND</text>
<text x="291.5" y="111.3">VDD_SPI</text>
<text x="130.5" y="117.1">GND</text>
<text x="140.6" y="117.1">GND</text>
<text x="188.9" y="117.1">GND</text>
<text x="307.4" y="119.9">100nF</text>
<text x="292.7" y="130.6">0</text>
<text x="303.2" y="129.8">GND</text>
<text x="293.4" y="133.1">1</text>
<text x="293.5" y="135.6">2</text>
<text x="302.8" y="138.2">3</text>
<text x="284.5" y="148.9">W25Q128JVSIQ</text>
<text x="243.8" y="161">UART0 1x03 2.54</text>
<text x="295.4" y="156.2" transform="rotate(-90 295.4 156.2)">GND</text>
<text x="235.9" y="163.3">GND</text>
<text x="228.3" y="170.1">499</text>
<text x="145.4" y="180.8">24nH</text>
<text x="212.4" y="185.2">2.4nH</text>
<text x="244" y="184.2">0R</text>
<text x="264.1" y="182.6">2450AT18D0100E</text>
<text x="144.8" y="186.7">40MHz 10ppm CL15pF</text>
<text x="210.9" y="191">1.5pF C0G</text>
<text x="226.1" y="191">1.5pF C0G</text>
<text x="267.2" y="186.2">FEED</text>
<text x="273.1" y="186.2">GND</text>
<text x="273.1" y="188.7">GND</text>
<text x="273.1" y="191.3">GND</text>
<text x="284.1" y="188.7">GND</text>
<text x="284.1" y="191.3">GND</text>
<text x="284.1" y="186.2">GND</text>
<text x="129.5" y="196.1">22pF C0G</text>
<text x="160.1" y="196.1">22pF C0G</text>
<text x="178.6" y="196.8" transform="rotate(-90 178.6 196.8)">GND</text>
<text x="206.7" y="200.9">GND</text>
<text x="221.9" y="200.9">GND</text>
<text x="232.1" y="200.9">GND</text>
<text x="252.4" y="200.9">GND</text>
<text x="138.1" y="206">GND</text>
<text x="149.3" y="207" transform="rotate(-90 149.3 207)">GND</text>
<text x="155.9" y="206">GND</text>
<text x="33.5" y="233.2">+3V3</text>
<text x="99.5" y="233.2">+3V3</text>
<text x="37.2" y="241.8">10k</text>
<text x="49.3" y="240.5">TS-1088 4x3mm</text>
<text x="103.2" y="241.8">10k</text>
<text x="120.4" y="240.5">TS-1088 4x3mm</text>
<text x="114.4" y="249.4">1uF</text>
<text x="59.3" y="254.3">GND</text>
<text x="130.5" y="254.3">GND</text>
<text x="110.1" y="259.4">GND</text>
</g>
<g font-size="1" fill="#a90000">
<text x="264.9" y="185.2">1</text>
<text x="277.6" y="185.2">2</text>
<text x="277.6" y="187.8">3</text>
<text x="277.6" y="190.3">4</text>
</g>
<g font-size="1" fill="#939391">
<text x="236.3" y="191">DNP</text>
<text x="256.6" y="191">DNP</text>
</g>
</svg>
